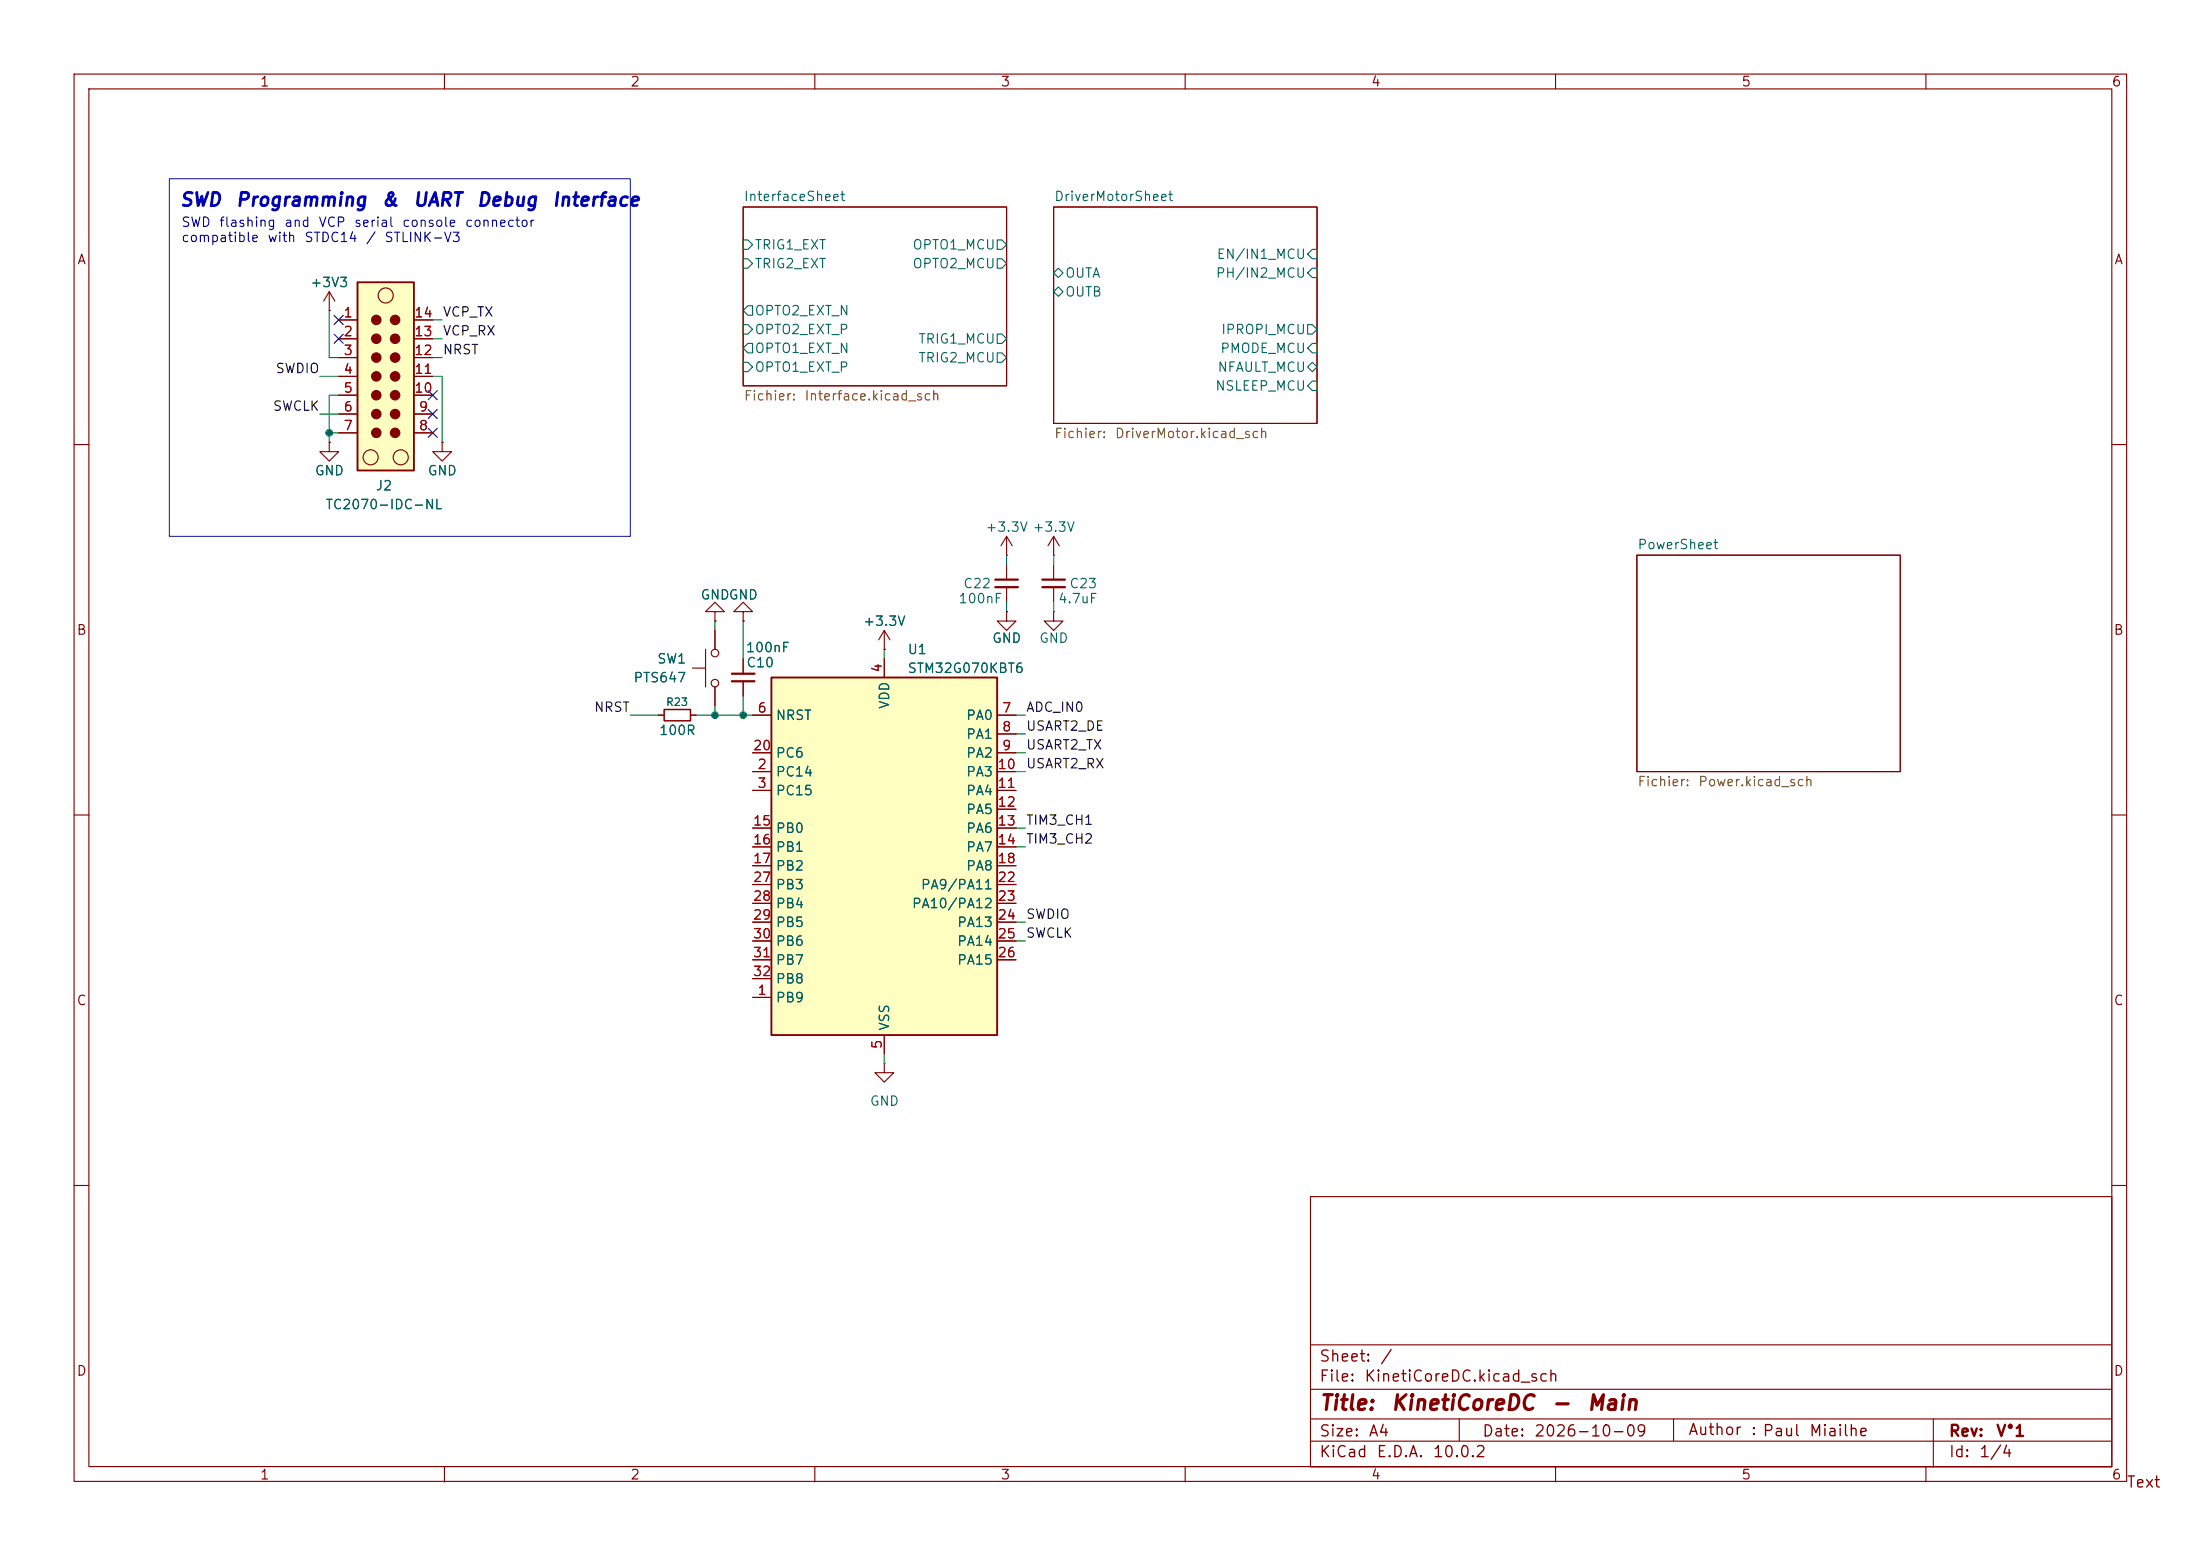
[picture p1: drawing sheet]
<svg xmlns="http://www.w3.org/2000/svg" width="297mm" height="210mm" viewBox="0 0 297 210" stroke-linecap="round" stroke-linejoin="round" font-family="sans-serif">
<g fill="none" stroke="#840000" stroke-width=".15">
<path d="M10 10h277.1v189.9h-277.1zM12 12h273.1v185.9h-273.1zM60 10v2M110 10v2M160 10v2M210 10v2M260 10v2M44.4 39.4l-.7 1.2M44.4 39.4l.8 1.2M44.4 39.4v2.5M100.3 27.9h35.6v24.2h-35.6zM142.2 27.9h35.6v29.3h-35.6z"/>
<path d="M44.4 41.9h.1M44.4 59.7v1.3h1.3l-1.3 1.2-1.2-1.2h1.2M44.4 59.7h.1M10 60h2M221 74.9h35.5v29.2h-35.5zM285.1 60h1.9M88.9 96.5h.8M93.2 96.5h.8M93.5 90.2h1.7M95.2 87.6v5.1M96.5 82.6h1.3l-1.3-1.3-1.3 1.3h1.3v1.2M96.5 83.8h.1"/>
<path d="M96.5 85.1v2.5M96.5 92.7v2.6M100.3 88.9v2M100.3 91.9v2.1M10 110h2M285.1 110h1.9M119.4 143.5v1.3h1.2l-1.2 1.3-1.3-1.3h1.3M119.4 143.5h.1M10 160h2M176.9 161.5h108.2v36.5h-108.2zM285.1 160h1.9M60 198v2"/>
<path d="M110 198v2M160 198v2M177 194.5h108M177 191.5h108M177 187.5h108M177 181.5h108M197 191.5v3M210 198v2M225.9 191.5v3M260 198v2M261 191.5v6.5"/>
<circle cx="96.5" cy="88.1" r=".51"/>
<circle cx="96.5" cy="92.2" r=".51"/>
</g>
<g fill="none" stroke="#006464" stroke-width=".15">
<path d="M100.3 32.4h.7l.6 .6-.6 .7h-.7zM100.3 34.9h.7l.6 .7-.6 .6h-.7zM134.6 32.4h.7l.6 .6-.6 .7h-.7zM134.6 34.9h.7l.6 .7-.6 .6h-.7zM142.2 36.8l.7-.6 .6 .6-.6 .7zM142.2 39.4l.7-.7 .6 .7-.6 .6zM177.2 33.7h.6v1.2h-.6l-.7-.6zM177.2 36.2h.6v1.3h-.6l-.7-.7zM100.3 47l.7-.6h.6v1.2h-.6zM100.3 48.9h.7l.6 .6-.6 .7h-.7zM100.3 41.9l.7-.6h.6v1.2h-.6zM100.3 43.8h.7l.6 .7-.6 .6h-.7z"/>
<path d="M134.6 45.1h.7l.6 .6-.6 .7h-.7zM134.6 47.6h.7l.6 .7-.6 .6h-.7zM176.5 43.8h.7l.6 .7-.6 .6h-.7zM176.5 49.5l.7-.6 .6 .6-.6 .7zM177.2 51.4h.6v1.3h-.6l-.7-.6zM177.2 46.4h.6v1.2h-.6l-.7-.6z"/>
</g>
<path d="M89.7 95.8h3.5v1.5h-3.5z" fill="none" stroke="#840000" stroke-width=".2"/>
<path d="M98.8 91.9h3.1M98.8 90.9h3.1" fill="none" stroke="#840000" stroke-width=".3"/>
<path d="M48.3 38.1h7.6v25.4h-7.6z" fill="#ffffc2"/>
<path d="M48.3 38.1h7.6v25.4h-7.6z" fill="none" stroke="#840000" stroke-width=".25"/>
<g fill="none" stroke="#840000" stroke-width=".15">
<path d="M45.7 43.2h2.6M45.7 45.7h2.6M45.7 48.3h2.6M45.7 50.8h2.6M45.7 53.3h2.6M45.7 55.9h2.6M45.7 58.4h2.6M55.9 43.2h2.5M55.9 45.7h2.5M55.9 48.3h2.5M55.9 50.8h2.5M55.9 53.3h2.5"/>
<path d="M55.9 55.9h2.5M55.9 58.4h2.5M59.7 59.7v1.3h1.3l-1.3 1.2-1.3-1.2h1.3M59.7 59.7h.1M100.3 82.6h1.3l-1.3-1.3-1.2 1.3h1.2v1.2M100.3 83.8h.1M142.2 82.6v1.2h1.3l-1.3 1.3-1.2-1.3h1.2M142.2 82.6h.1"/>
<circle cx="52.1" cy="39.9" r="1.02"/>
<circle cx="50" cy="61.7" r="1.02"/>
<circle cx="54.1" cy="61.7" r="1.02"/>
</g>
<g fill="#840000" stroke="#840000" stroke-width=".15">
<circle cx="50.8" cy="43.2" r=".63"/>
<circle cx="50.8" cy="45.7" r=".63"/>
<circle cx="50.8" cy="48.3" r=".63"/>
<circle cx="50.8" cy="50.8" r=".63"/>
<circle cx="50.8" cy="53.3" r=".63"/>
<circle cx="50.8" cy="55.9" r=".63"/>
<circle cx="50.8" cy="58.4" r=".63"/>
<circle cx="53.3" cy="43.2" r=".63"/>
<circle cx="53.3" cy="45.7" r=".63"/>
<circle cx="53.3" cy="48.3" r=".63"/>
<circle cx="53.3" cy="50.8" r=".63"/>
<circle cx="53.3" cy="53.3" r=".63"/>
<circle cx="53.3" cy="55.9" r=".63"/>
<circle cx="53.3" cy="58.4" r=".63"/>
</g>
<path d="M104.1 91.4h30.5v48.3h-30.5z" fill="#ffffc2"/>
<path d="M104.1 91.4h30.5v48.3h-30.5z" fill="none" stroke="#840000" stroke-width=".25"/>
<g fill="none" stroke="#840000" stroke-width=".15">
<path d="M44.4 41.9h.1M44.4 59.7h.1M45.7 43.2h2.6M45.7 45.7h2.6M45.7 48.3h2.6M45.7 50.8h2.6M45.7 53.3h2.6M45.7 55.9h2.6M45.7 58.4h2.6M55.9 43.2h2.5M55.9 45.7h2.5M55.9 48.3h2.5"/>
<path d="M55.9 50.8h2.5M55.9 53.3h2.5M55.9 55.9h2.5M55.9 58.4h2.5M59.7 59.7h.1M135.9 74.9h.1M135.9 72.4l-.8 1.3M135.9 72.4l.8 1.3M135.9 72.4v2.5M135.9 76.2v2M135.9 79.2v2.1M142.2 74.9h.1"/>
<path d="M142.2 72.4l.8 1.3M142.2 72.4l-.7 1.3M142.2 72.4v2.5M142.2 76.2v2M142.2 79.2v2.1M88.9 96.5h.8M93.2 96.5h.8M96.5 83.8h.1M96.5 85.1v2.5M96.5 92.7v2.6M100.3 83.8h.1M100.3 88.9v2"/>
<path d="M100.3 91.9v2.1M101.6 96.5h2.5M119.4 87.6h.1M119.4 85.1v2.5M119.4 88.9v2.5M119.4 85.1l-.8 1.3M119.4 85.1l.7 1.3M134.6 96.5h2.6M134.6 99.1h2.6M135.9 82.6v1.2h-1.3l1.3 1.3 1.3-1.3h-1.3M135.9 82.6h.1M101.6 104.1h2.5"/>
<path d="M101.6 106.7h2.5M101.6 101.6h2.5M101.6 111.8h2.5M101.6 114.3h2.5M101.6 116.8h2.5M101.6 119.4h2.5M134.6 104.1h2.6M134.6 106.7h2.6M134.6 101.6h2.6M134.6 109.2h2.6M134.6 111.8h2.6M134.6 114.3h2.6"/>
<path d="M134.6 116.8h2.6M134.6 119.4h2.6M101.6 134.6h2.5M101.6 121.9h2.5M101.6 124.5h2.5M101.6 127h2.5M101.6 129.5h2.5M101.6 132.1h2.5M119.4 139.7v2.5M134.6 121.9h2.6M134.6 124.5h2.6M134.6 127h2.6"/>
<path d="M134.6 129.5h2.6"/>
</g>
<path d="M134.4 78.2h3M134.4 79.2h3M140.7 78.2h3.1M140.7 79.2h3.1" fill="none" stroke="#840000" stroke-width=".3"/>
<g fill="none" stroke="#009600" stroke-width=".15">
<path d="M43.2 55.9h2.5M43.2 50.8h2.5M44.4 41.9v6.4h1.3M44.4 58.4h1.3M45.7 53.3h-1.3v6.4M58.4 50.8h1.3v8.9M58.4 48.3h1.3M58.4 43.2h1.3M58.4 45.7h1.3M135.9 74.9v1.3M142.2 74.9v1.3M85.1 96.5h3.8"/>
<path d="M94 96.5h7.6M96.5 83.8v1.3M96.5 95.3v1.2M100.3 83.8v5.1M100.3 94v2.5M119.4 87.6v1.3M135.9 81.3v1.3M137.2 99.1h1.2M137.2 96.5h1.2M142.2 81.3v1.3M137.2 111.8h1.2M137.2 101.6h1.2"/>
<path d="M137.2 104.1h1.2M137.2 114.3h1.2M137.2 127h1.2M137.2 124.5h1.2M119.4 142.2v1.3"/>
</g>
<path d="M45.1 45.1l1.2 1.2M45.1 42.6l1.2 1.2M46.3 45.1l-1.2 1.2M46.3 42.6l-1.2 1.2M57.8 55.3l1.2 1.2M57.8 57.8l1.2 1.2M57.8 52.7l1.2 1.2M59 55.3l-1.2 1.2M59 57.8l-1.2 1.2M59 52.7l-1.2 1.2" fill="none" stroke="#000084" stroke-width=".15"/>
<path d="M22.9 24.1h62.2v48.3h-62.2z" fill="none" stroke="#0000c2" stroke-width=".14"/>
<g fill="#009600" stroke="#009600" stroke-width=".14">
<circle cx="44.4" cy="58.4" r=".46"/>
<circle cx="96.5" cy="96.5" r=".46"/>
<circle cx="100.3" cy="96.5" r=".46"/>
</g>
<g font-size="2" fill="#840000">
<text x="178" y="190.8">Title:</text>
<text x="187.7" y="190.8">KinetiCoreDC</text>
<text x="209.3" y="190.8">-</text>
<text x="214.1" y="190.8">Main</text>
</g>
<g font-size="1.8" fill="#0000c2">
<text x="24.1" y="28.3">SWD</text>
<text x="31.7" y="28.3">Programming</text>
<text x="51.4" y="28.3">&amp;</text>
<text x="55.7" y="28.3">UART</text>
<text x="64.2" y="28.3">Debug</text>
<text x="74.4" y="28.3">Interface</text>
</g>
<g font-size="1.5" fill="#840000">
<text x="178" y="184.2">Sheet:</text>
<text x="186.2" y="184.2">/</text>
<text x="178" y="186.9">File:</text>
<text x="184.1" y="186.9">KinetiCoreDC.kicad_sch</text>
<text x="178" y="197.1">KiCad</text>
<text x="178" y="194.3">Size:</text>
<text x="184.7" y="194.3">A4</text>
<text x="185.7" y="197.1">E.D.A.</text>
<text x="193.3" y="197.1">10.0.2</text>
<text x="200" y="194.3">Date:</text>
<text x="207" y="194.3">2026-10-09</text>
<text x="227.8" y="194.1">Author</text>
<text x="236.3" y="194.1">: Paul</text>
<text x="244.1" y="194.2">Miailhe</text>
<text x="263" y="194.3">Rev:</text>
<text x="263" y="197.1">Id:</text>
<text x="267.1" y="197.1">1/4</text>
<text x="269.4" y="194.3">V°1</text>
<text x="287" y="201.2">Text</text>
</g>
<g font-size="1.3" fill="#840000">
<text x="35" y="12">1</text>
<text x="85" y="12">2</text>
<text x="135" y="12">3</text>
<text x="185" y="12">4</text>
<text x="235" y="12">5</text>
<text x="285" y="12">6</text>
<text x="10.3" y="36">A</text>
<text x="285.3" y="36">A</text>
<text x="10.3" y="86">B</text>
<text x="285.3" y="86">B</text>
<text x="10.3" y="136">C</text>
<text x="285.3" y="136">C</text>
<text x="10.3" y="186">D</text>
<text x="285.3" y="186">D</text>
<text x="35" y="200">1</text>
<text x="85" y="200">2</text>
<text x="135" y="200">3</text>
<text x="185" y="200">4</text>
<text x="235" y="200">5</text>
<text x="285" y="200">6</text>
</g>
<g font-size="1.3" fill="#006464">
<text x="100.3" y="27.5">InterfaceSheet</text>
<text x="142.2" y="27.5">DriverMotorSheet</text>
<text x="101.8" y="34">TRIG1_EXT</text>
<text x="123.1" y="34">OPTO1_MCU</text>
<text x="164.2" y="35.3">EN/IN1_MCU</text>
<text x="41.8" y="39.1">+3V3</text>
<text x="101.8" y="36.5">TRIG2_EXT</text>
<text x="123.1" y="36.5">OPTO2_MCU</text>
<text x="143.7" y="37.8">OUTA</text>
<text x="143.7" y="40.3">OUTB</text>
<text x="164" y="37.8">PH/IN2_MCU</text>
<text x="101.8" y="48">OPTO1_EXT_N</text>
<text x="101.8" y="42.9">OPTO2_EXT_N</text>
<text x="101.8" y="45.4">OPTO2_EXT_P</text>
<text x="123.9" y="46.7">TRIG1_MCU</text>
<text x="164.6" y="48">PMODE_MCU</text>
<text x="164.8" y="45.4">IPROPI_MCU</text>
<text x="101.8" y="50.5">OPTO1_EXT_P</text>
<text x="123.9" y="49.2">TRIG2_MCU</text>
<text x="164" y="53">NSLEEP_MCU</text>
<text x="164.3" y="50.5">NFAULT_MCU</text>
<text x="42.4" y="64.5">GND</text>
<text x="57.7" y="64.5">GND</text>
<text x="43.9" y="69">TC2070-IDC-NL</text>
<text x="50.6" y="66.5">J2</text>
<text x="132.9" y="72.1">+3.3V +3.3V</text>
<text x="221" y="74.4">PowerSheet</text>
<text x="94.5" y="81.2">GNDGND</text>
<text x="129.3" y="81.7">100nF</text>
<text x="130" y="79.7">C22</text>
<text x="142.8" y="81.7">4.7uF</text>
<text x="144.3" y="79.7">C23</text>
<text x="88.6" y="89.9">SW1</text>
<text x="100.6" y="88.3">100nF</text>
<text x="116.4" y="84.8">+3.3V</text>
<text x="122.4" y="88.6">U1</text>
<text x="133.9" y="87.1">GND</text>
<text x="140.2" y="87.1">GND</text>
<text x="85.4" y="92.4">PTS647</text>
<text x="100.7" y="90.4">C10</text>
<text x="120.4" y="95.8" transform="rotate(-90 120.4 95.8)">VDD</text>
<text x="122.4" y="91.1">STM32G070KBT6</text>
<text x="88.9" y="99.5">100R</text>
<text x="104.6" y="97.5">NRST</text>
<text x="130.3" y="97.5">PA0</text>
<text x="130.3" y="100">PA1</text>
<text x="104.6" y="105.1">PC14</text>
<text x="104.6" y="107.7">PC15</text>
<text x="104.6" y="102.6">PC6</text>
<text x="130.3" y="102.6">PA2</text>
<text x="130.3" y="105.1">PA3</text>
<text x="130.3" y="107.7">PA4</text>
<text x="104.6" y="112.7">PB0</text>
<text x="130.3" y="110.2">PA5</text>
<text x="130.3" y="112.7">PA6</text>
<text x="104.6" y="115.3">PB1</text>
<text x="104.6" y="117.8">PB2</text>
<text x="130.3" y="115.3">PA7</text>
<text x="130.3" y="117.8">PA8</text>
<text x="104.6" y="120.4">PB3</text>
<text x="104.6" y="122.9">PB4</text>
<text x="104.6" y="125.4">PB5</text>
<text x="123" y="122.9">PA10/PA12</text>
<text x="124.2" y="120.4">PA9/PA11</text>
<text x="129.1" y="125.4">PA13</text>
<text x="104.6" y="128">PB6</text>
<text x="104.6" y="130.5">PB7</text>
<text x="129.1" y="128">PA14</text>
<text x="129.1" y="130.5">PA15</text>
<text x="104.6" y="135.6">PB9</text>
<text x="104.6" y="133.1">PB8</text>
<text x="120.4" y="139.2" transform="rotate(-90 120.4 139.2)">VSS</text>
<text x="117.3" y="149.6">GND</text>
</g>
<g font-size="1.3" fill="#0000c2">
<text x="24.4" y="30.9">SWD</text>
<text x="24.4" y="33">compatible</text>
<text x="29.5" y="30.9">flashing</text>
<text x="36" y="33">with</text>
<text x="38.3" y="30.9">and</text>
<text x="41" y="33">STDC14</text>
<text x="42.9" y="30.9">VCP</text>
<text x="47.7" y="30.9">serial</text>
<text x="49.3" y="33">/</text>
<text x="51.8" y="33">STLINK-V3</text>
<text x="54.2" y="30.9">console</text>
<text x="62.7" y="30.9">connector</text>
</g>
<g font-size="1.3" fill="#a90000">
<text x="46.3" y="43.2">1</text>
<text x="46.3" y="45.7">2</text>
<text x="55.8" y="45.7">13</text>
<text x="55.8" y="43.2">14</text>
<text x="46.3" y="48.2">3</text>
<text x="46.3" y="50.8">4</text>
<text x="46.3" y="53.3">5</text>
<text x="55.8" y="53.3">10</text>
<text x="55.8" y="50.8">11</text>
<text x="55.8" y="48.2">12</text>
<text x="46.3" y="55.9">6</text>
<text x="46.3" y="58.4">7</text>
<text x="56.4" y="58.4">8</text>
<text x="56.4" y="55.9">9</text>
<text x="119.4" y="90.9" transform="rotate(-90 119.4 90.9)">4</text>
<text x="101.6" y="101.6">20</text>
<text x="102.2" y="96.5">6</text>
<text x="135.2" y="96.5">7</text>
<text x="135.2" y="99">8</text>
<text x="135.2" y="101.6">9</text>
<text x="102.2" y="104.1">2</text>
<text x="102.2" y="106.7">3</text>
<text x="134.6" y="104.1">10</text>
<text x="134.6" y="106.7">11</text>
<text x="101.6" y="111.7">15</text>
<text x="134.6" y="109.2">12</text>
<text x="134.6" y="111.7">13</text>
<text x="101.6" y="114.3">16</text>
<text x="101.6" y="116.8">17</text>
<text x="101.6" y="119.4">27</text>
<text x="134.6" y="114.3">14</text>
<text x="134.6" y="116.8">18</text>
<text x="134.6" y="119.4">22</text>
<text x="101.6" y="121.9">28</text>
<text x="101.6" y="124.4">29</text>
<text x="134.6" y="121.9">23</text>
<text x="134.6" y="124.4">24</text>
<text x="101.6" y="127">30</text>
<text x="101.6" y="129.5">31</text>
<text x="134.6" y="127">25</text>
<text x="134.6" y="129.5">26</text>
<text x="101.6" y="132.1">32</text>
<text x="102.2" y="134.6">1</text>
<text x="119.4" y="141.7" transform="rotate(-90 119.4 141.7)">5</text>
</g>
<g font-size="1.3" fill="#0f0f0f">
<text x="59.7" y="45.6">VCP_RX</text>
<text x="59.7" y="43.1">VCP_TX</text>
<text x="37.1" y="50.7">SWDIO</text>
<text x="59.7" y="48.1">NRST</text>
<text x="36.7" y="55.8">SWCLK</text>
<text x="80.1" y="96.4">NRST</text>
<text x="138.4" y="96.4">ADC_IN0</text>
<text x="138.4" y="101.5">USART2_TX</text>
<text x="138.4" y="98.9">USART2_DE</text>
<text x="138.4" y="104">USART2_RX</text>
<text x="138.4" y="111.6">TIM3_CH1</text>
<text x="138.4" y="114.2">TIM3_CH2</text>
<text x="138.4" y="124.3">SWDIO</text>
<text x="138.4" y="126.9">SWCLK</text>
</g>
<g font-size="1.3" fill="#725600">
<text x="100.3" y="54.4">Fichier:</text>
<text x="108.5" y="54.4">Interface.kicad_sch</text>
<text x="142.2" y="59.4">Fichier:</text>
<text x="150.4" y="59.4">DriverMotor.kicad_sch</text>
<text x="221" y="106.4">Fichier:</text>
<text x="229.2" y="106.4">Power.kicad_sch</text>
</g>
<text font-size="1" fill="#006464" x="89.8" y="95.5">R23</text>
</svg>
